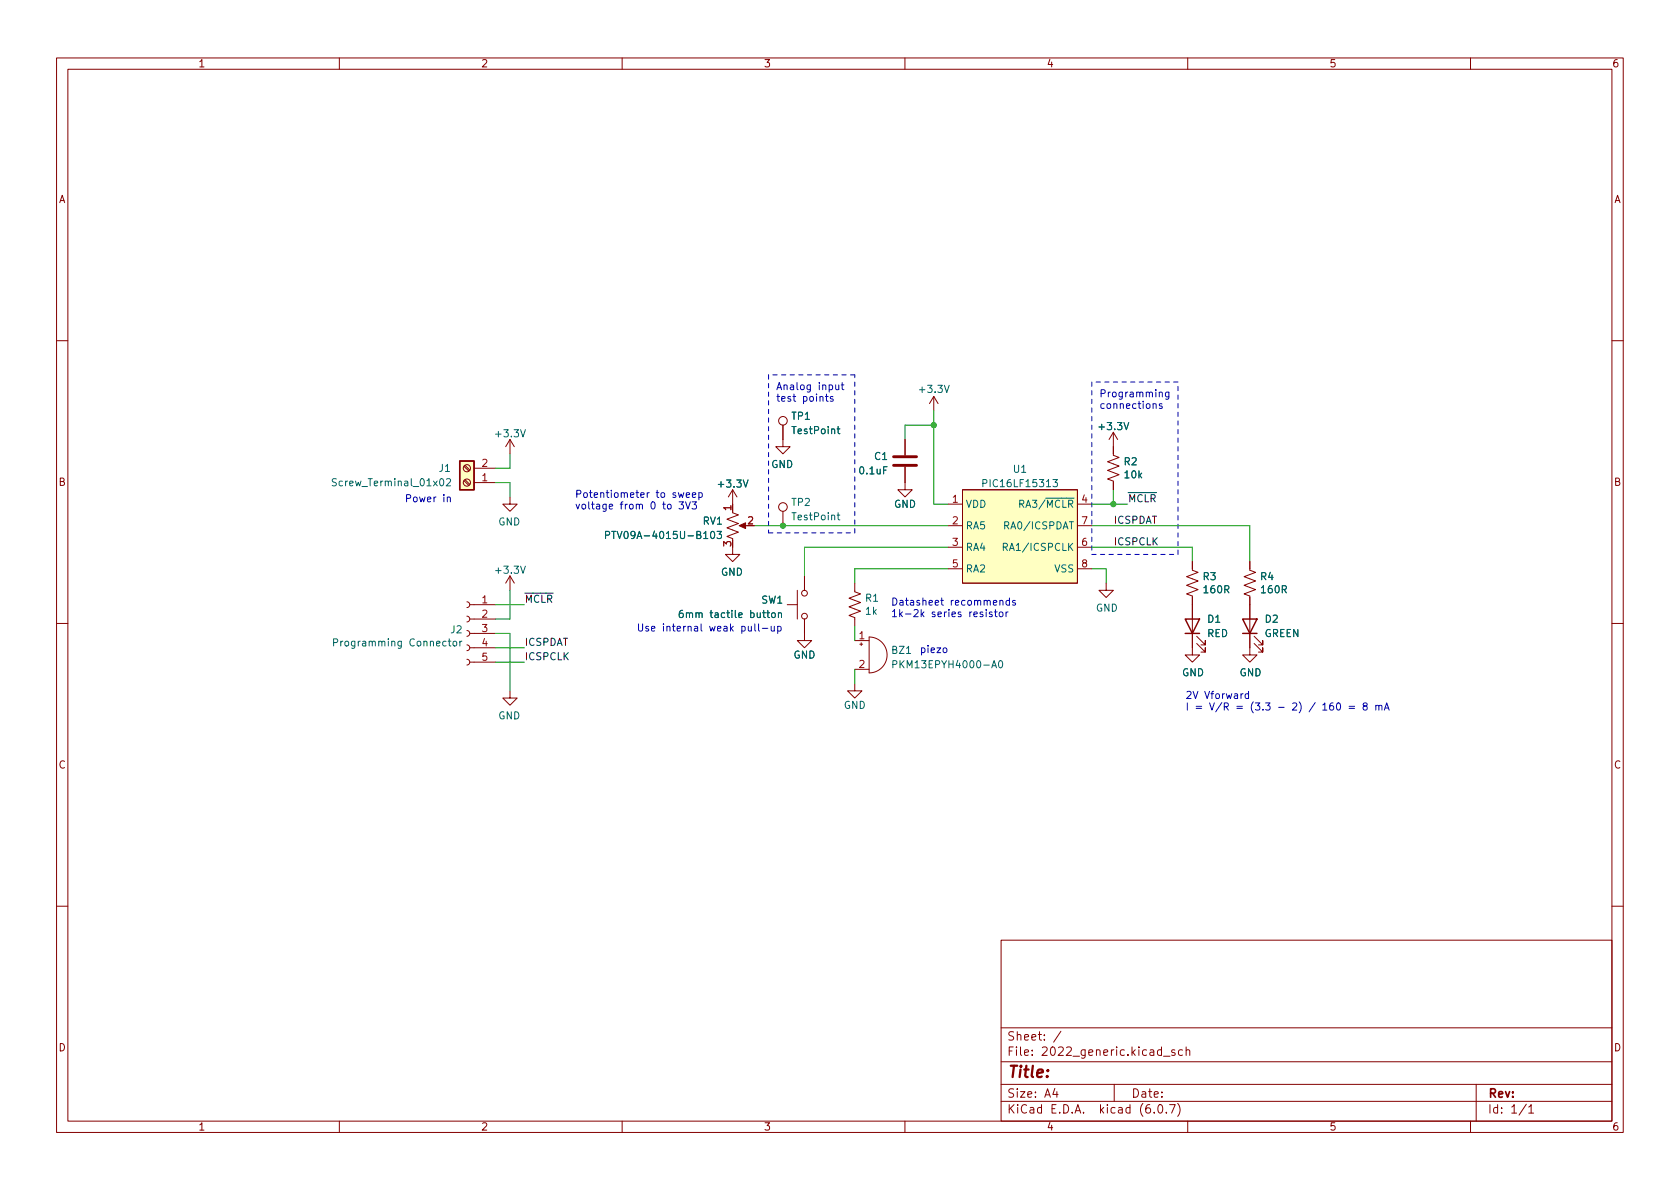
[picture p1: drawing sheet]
<svg xmlns="http://www.w3.org/2000/svg" width="297mm" height="210mm" viewBox="0 0 297 210" stroke-linecap="round" stroke-linejoin="round" font-family="sans-serif">
<g fill="none" stroke="#840000" stroke-width=".18">
<path d="M10 10.2h277v190.1h-277zM12 12.2h273v186.1h-273zM60 10.2v2M110 10.2v2M160 10.2v2M210 10.2v2M260 10.2v2M10 60.2h2M90.2 77.7l.7 1.3M90.2 77.7v2.6M90.2 77.7l-.8 1.3M138.4 75.2v3.8h-1.2l1.2 1.3 1.3-1.3h-1.3"/>
<path d="M160 77.7v2.8M165.1 70.1l-.8 1.3M165.1 70.1v2.5M165.1 70.1l.8 1.3M196.8 76.4v4.1l1.1 .4-2.1 .8 2.1 .7-2.1 .8 2.1 .7-2.1 .8 1 .4v1.5M196.8 76.4l-.7 1.3M196.8 76.4l.8 1.3M285 60.2h2M82 82.5l.9 .8M82 85l.9 .8M82.2 82.3l.9 .8M82.2 84.8l.9 .9"/>
<path d="M83.8 85.3h3.8M83.8 82.8h3.8M90.2 87.9v1.2h-1.3l1.3 1.3 1.2-1.3h-1.2M129.5 90.7l1.1 .4-2.1 .7 2.1 .8-2.1 .7 2.1 .8-2.1 .8 1 .3M129.5 96.8v1.2h-1.2l1.2 1.3 1.3-1.3h-1.3M129.5 86.6l.8 1.3M129.5 86.6v2.5M129.5 86.6l-.7 1.3M131.1 93h1M138.4 90.4v2.6M160 82.5v4.1h1.3l-1.3 1.3-1.3-1.3h1.3M167.6 93h2.6"/>
<path d="M167.6 89.1h2.6M167.6 96.8h2.6M170.2 86.6h20.3v16.5h-20.3zM190.5 93h2.5M190.5 89.1h2.5M190.5 96.8h2.5M210.8 99.3v1.5l1 .4-2 .8 2 .7-2 .8 2 .8-2 .7 1 .4v10.4h1.3l-1.3 1.3-1.3-1.3h1.3M221 99.3v1.5l1 .4-2 .8 2 .7-2 .8 2 .8-2 .7 1 .4v10.4h1.2l-1.2 1.3-1.3-1.3h1.3M10 110.2h2M82.6 116.6l.3 .1 .2 .4-.2 .3-.3 .2M82.6 114l.3 .2 .2 .3-.2 .4-.3 .2M82.6 111.5l.3 .1 .2 .4-.2 .4-.3 .1"/>
<path d="M82.6 109l.3 .1 .2 .4-.2 .3-.3 .2M82.6 106.4l.3 .2 .2 .3-.2 .4-.3 .1M83.1 106.9h4.5M83.1 117.1h4.5M83.1 114.5h4.5M83.1 112h4.5M83.1 109.5h4.5M90.2 101.8v2.6M90.2 101.8l-.8 1.3M90.2 101.8l.7 1.3M139.2 106.9h1.8M141 104.4v5.1"/>
<path d="M142.2 109.5v3.8h1.3l-1.3 1.2-1.2-1.2h1.2M142.2 101.8v2.6M151.1 103.1v1.5l1 .4-2 .8 2 .7-2 .8 2 .8-2 .7 1 .4v1.5M151.1 113.3h2.6M151.1 118.4h2.6M152 113.9h.5M152.3 113.7v.5M153.7 112.6a3.2 3.2 0 0 1 3.1 3.2 3.2 3.2 0 0 1-3.1 3.2zM167.6 100.6h2.6M190.5 100.6h2.5M195.6 103.1v1.3h1.2l-1.2 1.3-1.3-1.3h1.3M211.6 113.8l1.5 1.5v-.8v.8h-.8"/>
<path d="M211.6 112.5l1.5 1.5v-.7v.7h-.8M221.7 113.8l1.6 1.5v-.8v.8h-.8M221.7 112.5l1.6 1.5v-.7v.7h-.8M285 110.2h2M90.2 122.2v1.2h-1.3l1.3 1.3 1.2-1.3h-1.2M151.1 120.9v1.3h-1.2l1.2 1.2 1.3-1.2h-1.3M10 160.2h2M177 166.3h108v32h-108zM285 160.2h2M60 198.3v2M110 198.3v2M160 198.3v2"/>
<path d="M177 194.8h108M177 191.8h108M177 187.8h108M177 181.8h108M186.5 192.5l-.4 1h1M186.9 193v1M187.6 182.4l-1.3 1.9M197 191.8v3M204.1 196.7v.1M204.9 195.4l.2-.1a.81 .81 0 0 1 .6 .7 .81 .81 0 0 1-.3 .8h-.2a.81 .81 0 0 1-.6-.6 .81 .81 0 0 1 .3-.8zM205.7 186.8h1.2M206.2 196.7v.1"/>
<path d="M206.8 195.3h1l-.7 1.5M207.7 185.7l-.3-.1-.3 .2 .1 .3 .5 .1v.4h-.6M208.2 195.1a1.72 1.72 0 0 1 0 2.3M209.1 185.7l-.5-.1-.2 .3v.4l.1 .3h.6M209.7 185.8l.2-.2 .4 .1 .1 .9M209.7 185.1v1.5M210 198.3v2M260 198.3v2M261 191.8v6.5M269.9 195.3l-1.3 1.9M270.3 195.8l.4-.5v1.5M270.3 196.8h.9"/>
<circle cx="138.4" cy="74.4" r=".76"/>
<circle cx="82.5" cy="82.8" r=".63"/>
<circle cx="82.5" cy="85.3" r=".63"/>
<circle cx="138.4" cy="89.7" r=".76"/>
<circle cx="142.2" cy="104.9" r=".51"/>
<circle cx="142.2" cy="109" r=".51"/>
</g>
<g fill="none" stroke="#006464" stroke-width=".18">
<path d="M148 75.8h.5M148.2 75.4v1.1l.3 .2M59.5 84.7l-.5-.1-.2 .2v.3l.5 .3 .2 .3-.3 .2h-.5M78.9 84.8l.5-.2 .3 .4-.8 .9h.8M107.1 94.6h.6l.1-.2-.1-.3-.6-.1v1.2M108.2 94h.7M125.8 94.1l.1-.1a.68 .68 0 0 1 .5 .6 .68 .68 0 0 1-.5 .6l-.1-.1-.2-.3zM126.8 94h.8l-.5 .4 .4 .2v.5l-.2 .1-.5-.1M148 91.1h.5M148.2 90.7v1.1l.3 .1M173.8 85.5l.6-.1 .1-.2-.1-.3-.6-.1v1.3M177.4 96.7h.6l.1-.2v-.3l-.7-.1v1.2"/>
<path d="M177.6 92.9h.6l.2-.2-.1-.3-.7-.1v1.2M177.7 96.7l.4 .6M186.2 84.8h.8l-.5 .5 .4 .1v.5l-.2 .2-.5-.2M59 113.6h.6l.1-.2v-.3l-.7-.1v1.2M79.2 113.4h.5M79.4 113v1.1l.3 .1M80.2 113.5l.1-.1 .4 .1 .1 .5-.2 .2h-.3l-.1-.1zM81.3 113.4v.8M81.7 113.4l-.4 .2M120.7 107.9l-.4 .1a.86 .86 0 0 0 0 1.2l.5-.1v-.4l-.2-.3h-.3l-.2 .3M136.5 108.5l.2-.1 .3 .1 .1 .5-.1 .1-.3 .1-.2-.1zM137.6 108.5l.2-.1h.3l.1 .8"/>
<path d="M137.6 108.4v.8M157.9 117.5l.6-.1 .1-.2-.1-.3-.6-.1v1.3M176.7 116.9l.2-.1a.68 .68 0 0 1 .4 .7 .68 .68 0 0 1-.4 .6l-.2-.1-.2-.4z"/>
</g>
<path d="M158 80.8h4.1M158 82.3h4.1" fill="none" stroke="#840000" stroke-width=".51"/>
<path d="M81.3 81.5h2.5v5.1h-2.5zM209.5 109.5h2.6l-1.3 2.5zM209.5 112h2.6M219.7 109.5h2.5l-1.2 2.5zM219.7 112h2.5" fill="none" stroke="#840000" stroke-width=".25"/>
<path d="M130.7 93l1.1-.5v1z" fill="#840000" stroke="#840000" stroke-width=".18"/>
<g fill="#ffffc2" stroke="#ffffc2" stroke-width=".18">
<path d="M81.3 81.5h2.5v5.1h-2.5z"/>
<path d="M170.2 86.6h20.3v16.5h-20.3z"/>
</g>
<g fill="none" stroke="#0000c2" stroke-width=".18">
<path d="M145.9 70.1h.5M146.1 69.7v1.1l.3 .2M147.3 70.2l-.3-.1-.2 .2 .1 .2 .4 .1v.3h-.5M147.8 68.1v.8h.3l.2-.1M148.3 68.1v.8M148.7 68.1h.5M148.9 67.6v1.1l.3 .2M203.9 71.5l.2-.1h.3v.8M205 69.5l.2-.2 .3 .1v.8M205.5 71.4h-.3l-.2 .2v.1l.5 .2v.3h-.5M206.7 69.3v1.1l-.3 .2-.3-.1M206.7 69.4l-.4-.1-.2 .3 .1 .5h.5"/>
<path d="M71.9 88.1h.6l.1-.2v-.3l-.7-.1v1.2M119.9 87.1l.3 .9 .2-.6 .3 .6 .2-.9M120.1 88.7h.7l-.4 .5 .4 .1v.6l-.2 .1-.5-.1M121.2 88.7l.4 1.3 .5-1.3M121.3 87.5l.6-.1v-.2l-.4-.1-.2 .2 .1 .6h.5M122.4 88.7h.7l-.4 .5 .4 .1v.6l-.2 .1-.5-.1M122.4 87.5l.6-.1v-.2l-.4-.1-.2 .2 .1 .6h.5M123.6 87.2l.3-.1 .3 .3-.1 .5h-.5M123.6 87.1v1.3M112.9 110.3v1.1l.2 .2h.3l.2-.2v-1.1M114.6 110.8h-.3l-.1 .1v.2l.4 .1v.3h-.4M115.2 111.2l.6-.1-.1-.3h-.3l-.2 .1 .1 .6h.4"/>
<path d="M137.5 110.8h.4l.2 .2-.1 .5h-.5M137.5 110.8v1.2M166.8 114.7l.2-.1 .4 .1v.5l-.1 .1-.3 .1-.2-.1zM174.4 107.8v.1M174.4 108.2v.9M175.4 108.3l-.3-.1-.2 .2 .1 .2 .4 .1v.3h-.5M175.8 108.2h.5M176 107.8v1.1l.3 .2M176.8 106.3l.2-.1h.3v.8M176.8 108.3l.3-.1 .2 .3v.3l-.2 .3-.3-.1-.1-.2zM177.9 108.2v.9M178.2 108.2l-.3 .3"/>
<path d="M178.5 106.2h-.4l-.2 .2 .1 .6h.5M178.5 105.7v1.3M179.5 106.2h-.3l-.2 .1 .1 .2 .4 .2v.3h-.5M220.8 122.7h-.4l-.3 .2 .2 .6h.5M220.8 122.3v1.2M233.9 125.6h.7M235.7 124.3l-.4 .1a.86 .86 0 0 0 0 1.2l.5-.2v-.4l-.2-.2h-.3l-.2 .2M236.5 124.4l.1-.1a.68 .68 0 0 1 .4 .6 .68 .68 0 0 1-.4 .7 .84 .84 0 0 1-.1-1.2zM238.5 124.9h1M238.5 125.3h1M241.3 124.8l-.3-.2 .1-.2 .2-.1 .3 .1 .1 .1v.2l-.6 .2-.1 .2 .1 .3 .2 .2h.2l.2-.3v-.3l-.2-.2M243.3 124.8l.1-.1 .3 .1 .1 .8"/>
<path d="M243.3 124.7v.9M243.8 124.9l.2-.2 .3 .1v.8M244.8 125.6l.4-1.3 .4 1.3M244.9 125.2h.6"/>
</g>
<path d="M135.9 66.3v27.9M151.1 66.3h-15.2M193 67.6v30.4M208.3 67.6h-15.3M135.9 94.2h15.2M151.1 94.2v-27.9M193 98h15.3M208.3 98v-30.4" fill="none" stroke="#0000c2" stroke-width=".18" stroke-dasharray=".8 .8"/>
<g fill="none" stroke="#009600" stroke-width=".18">
<path d="M165.1 72.6v16.5h2.5M165.1 75.2h-5.1v2.5M87.6 85.3h2.6v2.6M90.2 80.3v2.5h-2.6M133.3 93h34.3M167.6 96.8h-25.4v5M193 89.1h6.4M193 93h28v6.3M193 96.8h17.8v2.5M196.8 86.6v2.5M87.6 112h2.6v10.2M87.6 106.9h5.1"/>
<path d="M87.6 114.5h5.1M87.6 117.1h5.1M90.2 104.4v5.1h-2.6M151.1 110.7v2.6M151.1 118.4v2.5M167.6 100.6h-16.5v2.5M193 100.6h2.6v2.5"/>
</g>
<g fill="#009600" stroke="#009600" stroke-width=".18">
<circle cx="196.8" cy="89.1" r=".46"/>
<circle cx="165.1" cy="75.2" r=".46"/>
<circle cx="138.4" cy="93" r=".46"/>
</g>
<text font-size="2.8" fill="#840000" x="178" y="190.6">Title:</text>
<g font-size="2.1" fill="#840000">
<text x="178" y="184">Sheet: /</text>
<text x="178" y="186.7">File: 2022_generic.kicad_sch</text>
<text x="178" y="196.9">KiCad E.D.A. kicad (6.0.7)</text>
<text x="178" y="194.1">Size: A4</text>
<text x="200" y="194.1">Date:</text>
<text x="263" y="194.1">Rev:</text>
<text x="263" y="196.9">Id: 1/1</text>
</g>
<g font-size="1.8" fill="#840000">
<text x="35" y="11.9">1</text>
<text x="85" y="11.9">2</text>
<text x="135" y="11.9">3</text>
<text x="185" y="11.9">4</text>
<text x="235" y="11.9">5</text>
<text x="285" y="11.9">6</text>
<text x="10.3" y="35.9">A</text>
<text x="285.3" y="35.9">A</text>
<text x="10.3" y="85.9">B</text>
<text x="285.3" y="85.9">B</text>
<text x="10.3" y="135.9">C</text>
<text x="285.3" y="135.9">C</text>
<text x="10.3" y="185.9">D</text>
<text x="285.3" y="185.9">D</text>
<text x="35" y="199.9">1</text>
<text x="85" y="199.9">2</text>
<text x="135" y="199.9">3</text>
<text x="185" y="199.9">4</text>
<text x="235" y="199.9">5</text>
<text x="285" y="199.9">6</text>
</g>
<g font-size="1.8" fill="#0000c2">
<text x="137.2" y="69">Analog input</text>
<text x="137.2" y="71">test points</text>
<text x="194.3" y="70.2">Programming</text>
<text x="194.3" y="72.3">connections</text>
<text x="72.6" y="88.8">Power in</text>
<text x="101.6" y="88">Potentiometer to sweep</text>
<text x="101.6" y="90.1">voltage from 0 to 3V3</text>
<text x="157.5" y="107.1">Datasheet recommends</text>
<text x="117.1" y="111.7">Use internal weak pull-up</text>
<text x="157.5" y="109.1">1k-2k series resistor</text>
<text x="162.6" y="115.5">piezo</text>
<text x="209.5" y="123.6">2V Vforward</text>
<text x="209.5" y="125.6">I = V/R = (3.3 - 2) / 160 = 8 mA</text>
</g>
<g font-size="1.8" fill="#006464">
<text x="162.8" y="69.5">+3.3V</text>
<text x="87.8" y="77.3">+3.3V</text>
<text x="140" y="74.2">TP1</text>
<text x="140.2" y="76.8">TestPoint</text>
<text x="194.5" y="76">+3.3V</text>
<text x="77.7" y="83.4">J1</text>
<text x="136.3" y="82.7">GND</text>
<text x="152.1" y="83.9">0.1uF</text>
<text x="154.6" y="81.3">C1</text>
<text x="179.2" y="83.6">U1</text>
<text x="198.8" y="82.3">R2</text>
<text x="59.5" y="86">Screw_Terminal_01x02</text>
<text x="127.2" y="86.2">+3.3V</text>
<text x="140" y="89.5">TP2</text>
<text x="158.1" y="89.8">GND</text>
<text x="170.7" y="89.8">VDD</text>
<text x="174.3" y="86.1">PIC16LF15313</text>
<text x="179.5" y="89.8">RA3/~{MCLR}</text>
<text x="198.9" y="84.6">10k</text>
<text x="88.1" y="92.9">GND</text>
<text x="108.6" y="95.3">PTV09A-4015U-B103</text>
<text x="124.3" y="92.8">RV1</text>
<text x="140.2" y="92">TestPoint</text>
<text x="170.7" y="93.6">RA5</text>
<text x="178.2" y="93.6">RA0/ICSPDAT</text>
<text x="87.8" y="101.4">+3.3V</text>
<text x="127.4" y="101.8">GND</text>
<text x="170.7" y="97.4">RA4</text>
<text x="170.7" y="101.2">RA2</text>
<text x="178.2" y="97.4">RA1/ICSPCLK</text>
<text x="186.5" y="101.2">VSS</text>
<text x="134.6" y="106.7">SW1</text>
<text x="153" y="106.4">R1</text>
<text x="212.7" y="102.6">R3</text>
<text x="213" y="104.9">160R</text>
<text x="222.9" y="102.6">R4</text>
<text x="223.1" y="104.9">160R</text>
<text x="79.7" y="112">J2</text>
<text x="121.3" y="109.3">6mm tactile button</text>
<text x="153.1" y="108.7">1k</text>
<text x="193.7" y="108.1">GND</text>
<text x="213.4" y="112.6">RED</text>
<text x="213.5" y="110.1">D1</text>
<text x="223.5" y="112.6">GREEN</text>
<text x="223.7" y="110.1">D2</text>
<text x="59.8" y="114.3">Programming Connector</text>
<text x="140.3" y="116.5">GND</text>
<text x="157.7" y="115.6">BZ1</text>
<text x="158.8" y="118.2">PKM13EPYH4000-A0</text>
<text x="209" y="119.6">GND</text>
<text x="219.1" y="119.6">GND</text>
<text x="149.2" y="125.3">GND</text>
<text x="88.1" y="127.2">GND</text>
</g>
<g font-size="1.8" fill="#a90000">
<text x="85.2" y="82.5">2</text>
<text x="85.2" y="85.1">1</text>
<text x="168.4" y="88.9">1</text>
<text x="191.3" y="88.9">4</text>
<text x="129.3" y="90.3" transform="rotate(-90 129.3 90.3)">1</text>
<text x="132.2" y="92.7">2</text>
<text x="168.4" y="92.7">2</text>
<text x="191.3" y="92.7">7</text>
<text x="129.3" y="96.6" transform="rotate(-90 129.3 96.6)">3</text>
<text x="168.4" y="96.5">3</text>
<text x="168.4" y="100.3">5</text>
<text x="191.3" y="96.5">6</text>
<text x="191.3" y="100.3">8</text>
<text x="85.2" y="106.7">1</text>
<text x="85.2" y="109.2">2</text>
<text x="85.2" y="111.8">3</text>
<text x="151.9" y="113">1</text>
<text x="85.2" y="114.3">4</text>
<text x="85.2" y="116.8">5</text>
<text x="151.9" y="118.1">2</text>
</g>
<g font-size="1.8" fill="#0f0f0f">
<text x="199.4" y="88.8">~{MCLR}</text>
<text x="196.8" y="92.6">ICSPDAT</text>
<text x="196.8" y="96.4">ICSPCLK</text>
<text x="92.7" y="106.6">~{MCLR}</text>
<text x="92.7" y="116.7">ICSPCLK</text>
<text x="92.7" y="114.2">ICSPDAT</text>
</g>
</svg>
